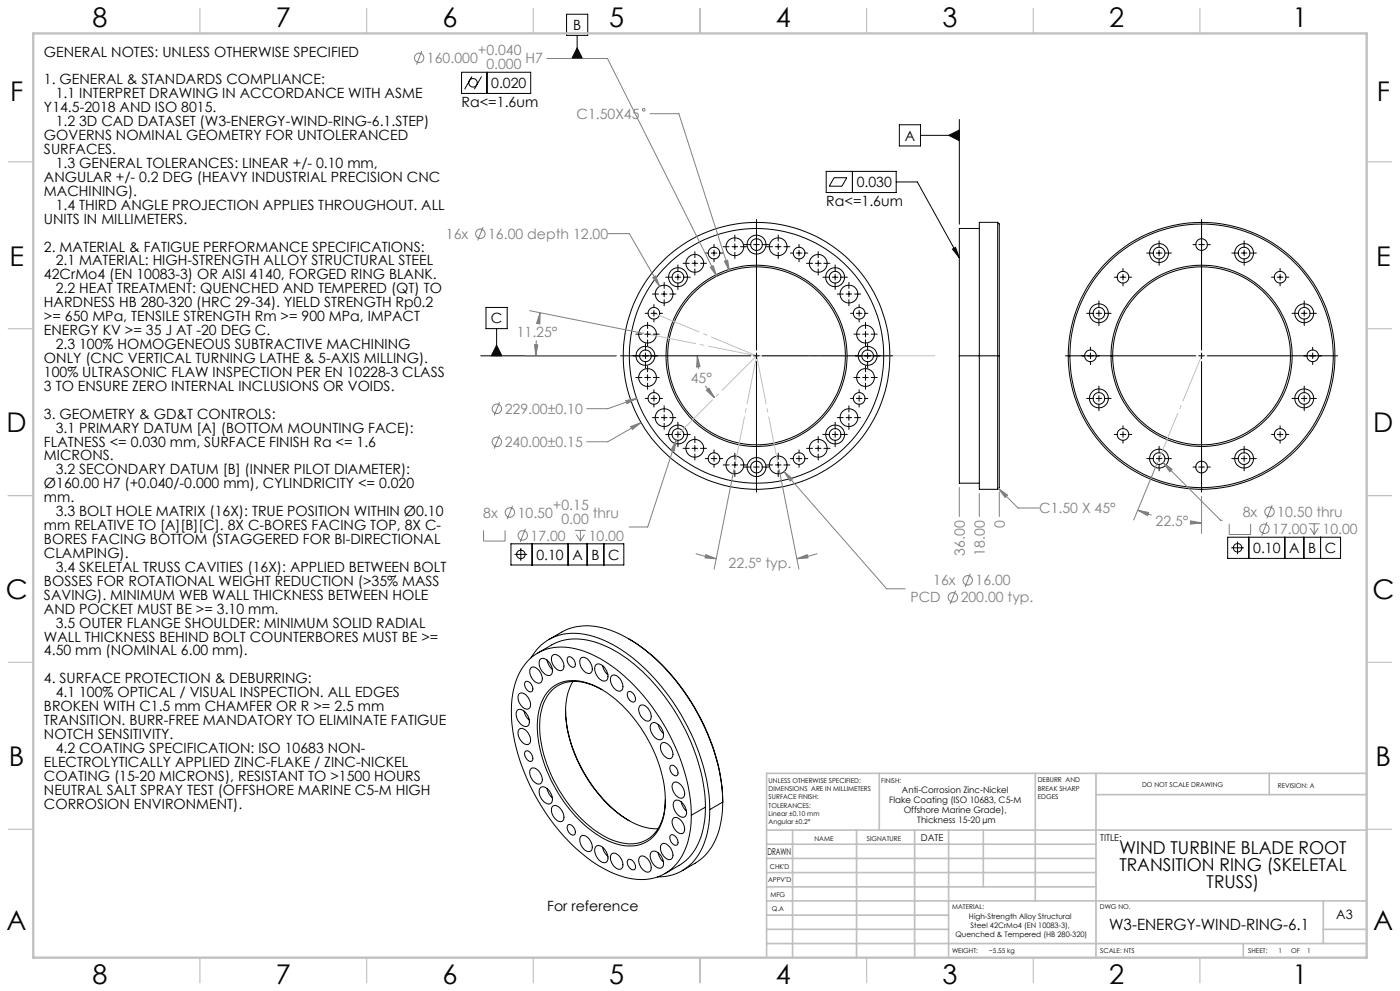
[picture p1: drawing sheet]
<svg xmlns="http://www.w3.org/2000/svg" width="420mm" height="297mm" viewBox="0 0 420 297" stroke-linecap="round" stroke-linejoin="round" font-family="sans-serif">
<g fill="none" stroke="#000" stroke-width=".3">
<path d="M170 4.3h6.3v6.3h-6.3zM173.1 14.4l1.6 3.1h-3.1zM173.1 10.6v6.9M138.5 21.7h20.7v6.3h-20.7zM141.6 22.9l-2.2 3.8M144.5 22.9l-2.2 3.8M146.1 21.7v6.3M269.8 37.4h6.4v6.3h-6.4zM287.8 35.8v31.4M247.9 51.4h21v6.3h-21zM250.2 53.3h3.8l-1.4 2.5h-3.8zM255.7 51.4v6.3"/>
<path d="M268.9 54.5h6.3l12.6 22.8M276.2 40.6h11.6M284.6 40.6l3.2-1.6v3.2zM203.4 79.4v2M204.9 78.9h1.9M207.6 78.9h1.7M208.5 75.4v1.8M208.5 78.1v1.7M210.1 78.9h1.8M211.6 75.8h.9M213.4 75.8h1.7M214.2 73.3v.9"/>
<path d="M214.2 75v1.7M214.2 77.5v1M215.9 75.8h.9M217 73.9h1.8M219.6 73.9h1.7M220.5 70.4v1.8M220.5 73.1v1.7M220.5 75.6v1.9M222.1 73.9h1.9M223.3 73.3h1.9M226.1 73.3h1.7M226.9 65.8v39.1"/>
<path d="M228.6 73.3h2M229.9 73.9h1.9M232.6 73.9h1.7M233.5 70.4v1.8M233.5 73.1v1.7M233.5 75.6v1.9M235.2 73.9h1.8M237.1 75.8h.9M238.9 75.8h1.7M239.7 73.3v.9M239.7 75v1.7M239.7 77.5v1"/>
<path d="M241.4 75.8h.9M242 78.9h1.8M244.6 78.9h1.7M245.5 75.4v1.8M245.5 78.1v1.7M247.2 78.9h1.8M250.5 79.4v2M285.8 74.6l.9-.4 1.1 3.1zM293.8 68.5h-6v38.1M299.3 66.6v80M299.3 66.6h-5.5v80h5.5M299.3 66.6a1.84 1.84 0 0 1 .5 2.1v37.9"/>
<path d="M344 75.8h2M346.9 75.8h1.7M347.7 72.2v2M347.7 75v1.7M347.7 77.5v2M349.4 75.8h2M357.9 73.3h.9M359.6 73.3h1.7M360.5 65.8v39.1M362.2 73.3h.9M369.5 75.8h2M372.4 75.8h1.7"/>
<path d="M373.2 72.2v2M373.2 75v1.7M373.2 77.5v2M374.9 75.8h2M145.8 92.1h6.4v6.4h-6.4zM149 98.5v8.1M193.6 93.9h.9M194.3 96.6v1.9M194.3 99.3v1.7M195.3 93.9h1.7M195.7 88.1h1.9M196.2 91.3v.9"/>
<path d="M196.2 93.1v1.7M196.2 95.6v.9M197.9 93.9h.9M198.4 88.1h1.7M199.2 84.6v1.8M199.2 87.3v1.7M199.2 89.8v1.8M199.7 83.1h2M200.9 88.1h1.8M202.5 83.1h1.7M203.4 82.2v1.7M203.4 84.8v1.9"/>
<path d="M205.1 83.1h2M208.5 80.6v1.8M245.5 80.6v1.8M246.8 83.1h2M249.7 83.1h1.7M250.5 82.2v1.7M250.5 84.8v1.9M251.2 88.1h1.8M252.2 83.1h2M253.8 88.1h1.7M254.7 84.6v1.8M254.7 87.3v1.7"/>
<path d="M254.7 89.8v1.8M255.2 93.9h.8M256.4 88.1h1.8M256.9 93.9h1.7M257.7 91.3v.9M257.7 93.1v1.7M257.7 95.6v.9M259.4 93.9h.9M259.6 96.6v1.9M259.6 99.3v1.7M326 93.9h2M328.8 93.9h1.7"/>
<path d="M329.7 90.2v2M329.7 93.1v1.7M329.7 95.6v2M331.4 93.9h1.9M334.3 83.1h.9M336.1 83.1h1.6M336.9 80.5v.9M336.9 82.2v1.7M336.9 84.8v.9M338.6 83.1h.9M381.5 83.1h.8M383.2 83.1h1.7"/>
<path d="M384 80.5v.9M384 82.2v1.7M384 84.8v.9M385.7 83.1h.9M387.6 93.9h2M390.4 93.9h1.7M391.3 90.2v2M391.3 93.1v1.7M391.3 95.6v2M393 93.9h1.9M144.2 106.6h40.7M149 103.5l1.6 3.1h-3.2z"/>
<path d="M186.1 106.6h39.1M190.7 100.2h1.9M190.7 113.1h1.9M193.4 100.2h1.7M193.4 113.1h1.7M193.6 119.4h.9M193.6 103v1.9M193.6 105.8v1.7M193.6 108.3v2M194.3 101.8v1.8M194.3 109.6v1.8M194.3 112.3v1.7"/>
<path d="M194.3 114.8v1.9M195.3 119.4h1.7M196 100.2h1.8M196 113.1h1.8M196.2 116.8v.9M196.2 118.6v1.7M197.9 119.4h.9M226.1 106.6h1.7M226.9 105.8v1.7M226.9 108.3v39.2M228.6 106.6h39.2M255.2 119.4h.8"/>
<path d="M256.2 100.2h1.8M256.2 113.1h1.8M256.9 119.4h1.7M257.7 116.8v.9M257.7 118.6v1.7M258.8 100.2h1.7M258.8 113.1h1.7M259.4 119.4h.9M259.6 101.8v1.8M259.6 109.6v1.8M259.6 112.3v1.7M259.6 114.8v1.9"/>
<path d="M260.3 103v1.9M260.3 105.8v1.7M260.3 108.3v2M261.3 100.2h1.9M261.3 113.1h1.9M287.8 106.6v38.2h6M287.8 106.6h12M299.8 106.6v39.6l-.5 .4M319.6 106.6h39.2M326 119.4h2M327.1 104.1v.8M327.1 105.8v1.7"/>
<path d="M327.1 108.3v1M328.8 119.4h1.7M329.7 115.7v2M329.7 118.6v1.7M331.4 119.4h1.9M359.6 106.6h1.7M360.5 105.8v1.7M360.5 108.3v39.2M362.2 106.6h39.1M387.6 119.4h2M390.4 119.4h1.7M391.3 115.7v2"/>
<path d="M391.3 118.6v1.7M393 119.4h1.9M393.8 104.1v.8M393.8 105.8v1.7M393.8 108.3v1M195.7 125.2h1.9M196.2 121.1v.9M198.4 125.2h1.7M199.2 121.6v1.9M199.2 124.3v1.7M199.2 126.9v1.8M199.7 130.2h2"/>
<path d="M200.9 125.2h1.8M202.5 130.2h1.7M203.4 126.5v2M203.4 129.4v1.7M203.4 131.9v2M204.9 134.4h1.9M205.1 130.2h2M207.6 134.4h1.7M208.5 130.8v1.9M208.5 133.5v1.7M208.5 136.1v1.8M210.1 134.4h1.8"/>
<path d="M211.6 137.4h.9M213.4 137.4h1.7M214.2 134.8v.9M214.2 136.6v1.7M214.2 139.1v.9M215.9 137.4h.9M217 139.3h1.8M219.6 139.3h1.7M220.5 135.8v1.9M220.5 138.5v1.7M222.1 139.3h1.9M223.3 140h1.9"/>
<path d="M226.1 140h1.7M228.6 140h2M229.9 139.3h1.9M232.6 139.3h1.7M233.5 135.8v1.9M233.5 138.5v1.7M235.2 139.3h1.8M237.1 137.4h.9M238.9 137.4h1.7M239.7 134.8v.9M239.7 136.6v1.7M239.7 139.1v.9"/>
<path d="M241.4 137.4h.9M242 134.4h1.8M244.6 134.4h1.7M245.5 130.8v1.9M245.5 133.5v1.7M245.5 136.1v1.8M246.8 130.2h2M247.2 134.4h1.8M249.7 130.2h1.7M250.5 126.5v2M250.5 129.4v1.7M250.5 131.9v2"/>
<path d="M251.2 125.2h1.8M252.2 130.2h2M253.8 125.2h1.7M254.7 121.6v1.9M254.7 124.3v1.7M254.7 126.9v1.8M256.4 125.2h1.8M257.7 121.1v.9M329.7 121.1v2M334.3 130.2h.9M336.1 130.2h1.6M336.9 127.6v.9"/>
<path d="M336.9 129.4v1.7M336.9 131.9v.9M338.6 130.2h.9M344 137.4h2M346.9 137.4h1.7M347.7 133.8v1.9M347.7 136.6v1.7M347.7 139.1v2M349.4 137.4h2M357.9 140h.9M359.6 140h1.7M362.2 140h.9"/>
<path d="M369.5 137.4h2M372.4 137.4h1.7M373.2 133.8v1.9M373.2 136.6v1.7M373.2 139.1v2M374.9 137.4h2M381.5 130.2h.8M383.2 130.2h1.7M384 127.6v.9M384 129.4v1.7M384 131.9v.9M385.7 130.2h.9"/>
<path d="M391.3 121.1v2M220.5 141v1.8M233.5 141v1.8M153.3 163h33.8v6.3h-33.8zM154.3 166.2h3.9M156.2 164.2v3.9M159.6 163v6.3M170.4 163v6.3M176.1 163v6.3M181.2 163v6.3M368.3 161h33.9v6.4h-33.9zM369.4 164.2h3.8"/>
<path d="M371.3 162.3v3.8M374.6 161v6.4M385.4 161v6.4M391.2 161v6.4M396.2 161v6.4M158.3 198.1a14.8 14.8 0 0 1 15.8-3.3 43.1 43.1 0 0 1 20 15 59.1 59.1 0 0 1 13.3 34.5 20.8 20.8 0 0 1-6 16.2 15.2 15.2 0 0 1-15.2 2 46.6 46.6 0 0 1-22-18.2 57.1 57.1 0 0 1-10.8-31.8 21.4 21.4 0 0 1 4.9-14.4zM159.3 197.1a14.7 14.7 0 0 1 17.3-6.7 40.7 40.7 0 0 1 19.6 12.8 63.4 63.4 0 0 1 16.7 38v1.4M161.3 195.7l4.3-2.5a16.9 16.9 0 0 1 15.1 0 49.7 49.7 0 0 1 21.6 19.7 57.1 57.1 0 0 1 9.3 29M162.1 197.6a1.85 1.85 0 0 1 2.7 .9 3 3 0 0 1 .5 3.7 2.37 2.37 0 0 1-3-1.5 2.98 2.98 0 0 1-.2-3.1zM164.1 197.8a4.9 4.9 0 0 0 1.6 2.8M164.6 191.7l3.9-2.3a17.6 17.6 0 0 1 15.6-.1 52.4 52.4 0 0 1 23.3 21.3 59 59 0 0 1 9.4 29.8M165.7 196.5a1.91 1.91 0 0 1 2.8 1.1 2.34 2.34 0 0 1 0 3.3 3.3 3.3 0 0 1-3.1-3.4z"/>
<path d="M170.3 197.1a1.58 1.58 0 0 1 2.2 1.4 .95 .95 0 0 1-.2 1.4 .95 .95 0 0 1-1.4-.4 2.19 2.19 0 0 1-.6-2.4zM174.3 197.2a2.35 2.35 0 0 1 2.9 1.7 1.86 1.86 0 0 1-.5 3 3.3 3.3 0 0 1-2.4-4.7zM178.8 199.3a2.1 2.1 0 0 1 2.9 1.3 2.48 2.48 0 0 1 0 3.4 3.4 3.4 0 0 1-3.3-3.4zM180.8 199.5a4.4 4.4 0 0 0 1.6 2.7M188.5 191.4a60.1 60.1 0 0 1 24.4 29.9 50.9 50.9 0 0 1 3.9 19.1M155.2 212.9a2.14 2.14 0 0 1 3 1.3 2.52 2.52 0 0 1 0 3.5 3.4 3.4 0 0 1-3.4-3.5zM155.6 218.7a1.91 1.91 0 0 1 2.9 1 2.34 2.34 0 0 1 0 3.4 3.3 3.3 0 0 1-3.1-3.5zM155.8 207.9a2.35 2.35 0 0 1 2.9 1.6 1.86 1.86 0 0 1-.5 3 3.3 3.3 0 0 1-2.4-4.6zM157.2 213.1a4.4 4.4 0 0 0 1.6 2.7M157.6 204.4a1.58 1.58 0 0 1 2.1 1.4 .92 .92 0 0 1 .1 1.2 .92 .92 0 0 1-1.1 .3 2.36 2.36 0 0 1-1.1-2.9zM159.3 200.1a2.48 2.48 0 0 1 3.1 2.1 1.54 1.54 0 0 1 .3 1.6 1.54 1.54 0 0 1-1.3 .9 3.6 3.6 0 0 1-2.2-4.4zM164.7 206.9a10.7 10.7 0 0 1 11.9-2.1 35.5 35.5 0 0 1 17.8 16.9 34.5 34.5 0 0 1 4.8 22.6 10.5 10.5 0 0 1-8.8 9.2 19.3 19.3 0 0 1-13.8-5.2 42.7 42.7 0 0 1-15.4-31.2 15.5 15.5 0 0 1 3.5-10.2z"/>
<path d="M169.7 213a42.9 42.9 0 0 0 16.4 31.2l2.6 1.8M171.9 204.2a20.6 20.6 0 0 0-1.5 15.2 42.5 42.5 0 0 0 18.1 26.4 16.3 16.3 0 0 0 8.9 2.6M180.6 206.7a14 14 0 0 0-12-1.8 11.1 11.1 0 0 0-6.5 9.4 36.3 36.3 0 0 0 6.5 23.8 33.6 33.6 0 0 0 16.2 14.1 10.1 10.1 0 0 0 12.6-3.8 16.4 16.4 0 0 0 2.2-8.8M183.6 202.5a2.28 2.28 0 0 1 2.8 1.6 2.19 2.19 0 0 1-.2 3 3.2 3.2 0 0 1-3.1-3.5zM188.3 207.5a1.58 1.58 0 0 1 2.2 1.4 .9 .9 0 0 1 .1 1.1 .9 .9 0 0 1-1.1 .3 2.36 2.36 0 0 1-1.2-2.8zM192.1 211.5a2.48 2.48 0 0 1 3 2 1.75 1.75 0 0 1-.6 2.6 3.4 3.4 0 0 1-2.6-4.4zM195.4 216.9a2.14 2.14 0 0 1 3 1.3 2.52 2.52 0 0 1 0 3.4 3.4 3.4 0 0 1-3.3-3.4zM197.4 217.1a4.7 4.7 0 0 0 1.6 2.7M157.6 225.2a1.58 1.58 0 0 1 2.1 1.5 .9 .9 0 0 1 .1 1.1 .9 .9 0 0 1-1.1 .3 2.36 2.36 0 0 1-1.1-2.9zM159.3 230.3a2.35 2.35 0 0 1 2.9 1.7 2.11 2.11 0 0 1-.2 2.9 3.3 3.3 0 0 1-3.1-3.4zM162.1 236.1a1.8 1.8 0 0 1 2.7 .9 3 3 0 0 1 .5 3.7 2.37 2.37 0 0 1-3-1.6 2.91 2.91 0 0 1-.2-3zM164.1 236.4a4.7 4.7 0 0 0 1.6 2.7"/>
<path d="M198.5 222.7a2.35 2.35 0 0 1 2.9 1.7 2.14 2.14 0 0 1-.2 2.9 3.3 3.3 0 0 1-3-4.1zM201.3 229.4a1.98 1.98 0 0 1 1.7 3.1 2.08 2.08 0 0 1-1.7-3.1zM202.1 234.6a2.48 2.48 0 0 1 3 2 1.54 1.54 0 0 1 .3 1.6 1.54 1.54 0 0 1-1.2 1 3.6 3.6 0 0 1-2.3-4.4zM165.7 241.8a1.91 1.91 0 0 1 2.8 1 2.34 2.34 0 0 1 0 3.4 3.3 3.3 0 0 1-3.1-3.5zM170.5 247.2a1.98 1.98 0 0 1 1.7 3.1 2.08 2.08 0 0 1-1.7-3.1zM174.2 250.8a1.9 1.9 0 0 1 2.8 1 2.31 2.31 0 0 1 0 3.4 3.2 3.2 0 0 1-3.1-3.5zM178.8 253.7a2.1 2.1 0 0 1 2.9 1.3 2.48 2.48 0 0 1 0 3.5 3.4 3.4 0 0 1-3.3-3.5zM180.8 253.9a4.4 4.4 0 0 0 1.6 2.7M183.6 255.9a2.35 2.35 0 0 1 2.8 1.7 2.2 2.2 0 0 1-.2 2.9 3.3 3.3 0 0 1-3.1-3.5zM188.3 257.8a1.58 1.58 0 0 1 2.2 1.3 .92 .92 0 0 1 .1 1.2 .92 .92 0 0 1-1.1 .3 2.36 2.36 0 0 1-1.2-2.8zM192.1 256.7a2.48 2.48 0 0 1 3 2.1 1.73 1.73 0 0 1-.6 2.6 3.4 3.4 0 0 1-2.6-4.5zM195.4 255.4a2.14 2.14 0 0 1 3 1.2 2.52 2.52 0 0 1 0 3.5 3.4 3.4 0 0 1-3.3-3.4z"/>
<path d="M197.4 255.6a4.7 4.7 0 0 0 1.6 2.7M198.4 253.1a1.44 1.44 0 0 1 2.2 .4 2.71 2.71 0 0 1 .6 4.1 3 3 0 0 1-3-2.7l-.1-.8zM201.1 250.4a1.58 1.58 0 0 1 2.2 1.4 .95 .95 0 0 1-.2 1.4 .95 .95 0 0 1-1.4-.4 2.19 2.19 0 0 1-.6-2.4zM202.1 245.2a2.48 2.48 0 0 1 3 2.1 1.68 1.68 0 0 1-.6 2.5 3.5 3.5 0 0 1-2.6-4.4zM202.3 240.1a2.09 2.09 0 0 1 3 1.3 2.4 2.4 0 0 1 0 3.5 3.4 3.4 0 0 1-3.3-3.5zM204.4 240.3a5.1 5.1 0 0 0 1.5 2.8M211.6 241.9a20.9 20.9 0 0 1-5.9 16.1l-1.7 1.2-4.5 2.6M211.6 241.9l-4.2 2.4M212.9 242.6a23.1 23.1 0 0 1-5.2 16 13.9 13.9 0 0 1-10.4 4.2M216.8 240.4a22 22 0 0 1-6 16.6 26.7 26.7 0 0 1-6.2 3.9M216.8 240.4l-3.9 2.2"/>
<circle cx="141.9" cy="24.8" r="1.28"/>
<circle cx="208.4" cy="78.9" r="2.66"/>
<circle cx="214.2" cy="75.9" r="1.75"/>
<circle cx="220.5" cy="74" r="2.67"/>
<circle cx="227" cy="73.3" r="1.75"/>
<circle cx="227" cy="73.3" r="2.83"/>
<circle cx="233.5" cy="74" r="2.66"/>
<circle cx="239.7" cy="75.9" r="1.75"/>
<circle cx="245.5" cy="78.9" r="2.66"/>
<circle cx="347.7" cy="75.8" r="1.75"/>
<circle cx="347.7" cy="75.8" r="2.84"/>
<circle cx="360.5" cy="73.3" r="1.74"/>
<circle cx="373.2" cy="75.8" r="2.84"/>
<circle cx="373.2" cy="75.9" r="1.75"/>
<circle cx="196.2" cy="93.9" r="1.76"/>
<circle cx="199.2" cy="88.1" r="2.66"/>
<circle cx="203.4" cy="83.1" r="2.84"/>
<circle cx="203.4" cy="83.1" r="1.75"/>
<circle cx="250.5" cy="83.1" r="2.84"/>
<circle cx="250.5" cy="83.1" r="1.75"/>
<circle cx="254.7" cy="88.1" r="2.67"/>
<circle cx="257.7" cy="93.9" r="1.76"/>
<circle cx="329.7" cy="93.9" r="2.83"/>
<circle cx="329.7" cy="93.9" r="1.76"/>
<circle cx="336.9" cy="83.1" r="1.75"/>
<circle cx="384.1" cy="83.1" r="1.75"/>
<circle cx="391.3" cy="93.9" r="1.76"/>
<circle cx="391.3" cy="93.9" r="2.83"/>
<circle cx="193.6" cy="106.6" r="2.84"/>
<circle cx="193.6" cy="106.6" r="1.75"/>
<circle cx="194.3" cy="113.1" r="2.66"/>
<circle cx="194.3" cy="100.1" r="2.66"/>
<circle cx="196.2" cy="119.4" r="1.75"/>
<circle cx="226.9" cy="106.6" r="26.7"/>
<circle cx="227" cy="106.6" r="40"/>
<circle cx="227" cy="106.6" r="38.2"/>
<circle cx="227" cy="106.6" r="27.2"/>
<circle cx="257.8" cy="119.4" r="1.75"/>
<circle cx="259.7" cy="100.1" r="2.67"/>
<circle cx="259.7" cy="113.1" r="2.67"/>
<circle cx="260.3" cy="106.6" r="2.84"/>
<circle cx="260.3" cy="106.6" r="1.75"/>
<circle cx="327.1" cy="106.6" r="1.75"/>
<circle cx="329.7" cy="119.4" r="2.83"/>
<circle cx="329.7" cy="119.4" r="1.75"/>
<circle cx="360.5" cy="106.7" r="40"/>
<circle cx="360.5" cy="106.6" r="39.5"/>
<circle cx="360.5" cy="106.6" r="27.2"/>
<circle cx="360.5" cy="106.6" r="26.7"/>
<circle cx="391.3" cy="119.4" r="1.75"/>
<circle cx="391.3" cy="119.4" r="2.83"/>
<circle cx="393.8" cy="106.6" r="1.75"/>
<circle cx="199.2" cy="125.2" r="2.66"/>
<circle cx="203.4" cy="130.2" r="1.75"/>
<circle cx="203.4" cy="130.2" r="2.83"/>
<circle cx="208.4" cy="134.4" r="2.66"/>
<circle cx="214.2" cy="137.4" r="1.75"/>
<circle cx="220.5" cy="139.3" r="2.67"/>
<circle cx="227" cy="140" r="2.84"/>
<circle cx="227" cy="140" r="1.75"/>
<circle cx="233.5" cy="139.3" r="2.66"/>
<circle cx="239.7" cy="137.4" r="1.75"/>
<circle cx="245.5" cy="134.4" r="2.66"/>
<circle cx="250.5" cy="130.2" r="1.75"/>
<circle cx="250.5" cy="130.2" r="2.83"/>
<circle cx="254.7" cy="125.2" r="2.67"/>
<circle cx="336.9" cy="130.2" r="1.75"/>
<circle cx="347.7" cy="137.4" r="1.75"/>
<circle cx="347.7" cy="137.4" r="2.84"/>
<circle cx="360.5" cy="140" r="1.74"/>
<circle cx="373.2" cy="137.4" r="2.84"/>
<circle cx="373.2" cy="137.4" r="1.75"/>
<circle cx="384.1" cy="130.2" r="1.75"/>
<circle cx="156.2" cy="166.2" r="1.27"/>
<circle cx="371.3" cy="164.2" r="1.27"/>
</g>
<g fill="none" stroke="#808080" stroke-width=".3">
<path d="M126.5 15.3l-1.5 4.1M164 17.5h18.2l32.8 65.3M195.1 34.1h8.6l15.1 47.1M144.9 68l-1.6 4.1M182.5 70h6.3l9.1 15.8M217.3 78.3l1-.3 .5 3.2zM158.9 93.1l34.1 6.8M162 93.7v3.4l-1-.2zM162 93.7l-.5 3.3M195.8 83.2l.9-.5 1.2 3.1zM213.1 80.1l.9-.5 1 3.2zM157.6 106.6h27.3"/>
<path d="M160.3 103.3l1 .1-.5 3.2zM160.9 102l-.1 4.6M191 119.4l-8.6 3.1h-6.4M209.2 106.6l.8 3.3-1 .1zM209.2 106.6l.4 3.9M211.6 115.6l1.3 1.9 1.5 1.7M211.9 117l.8-.7 1.7 2.9zM149.9 120.5l-1.6 4M149.9 130.4l-1.6 4M187.7 120l3.3-.6-2.9 1.6zM189.2 127.8l3.1-1.2-2.6 2.1zM192.3 126.6l-9.9 5.8h-6.4"/>
<path d="M202.8 131.9l-.5 3.3-1-.3zM202.8 131.9l-8.5 26h-5.6M347.2 138.6l-7.1 17.2M349 138.7l2.6 1.9-.7 .8zM349 138.7l17.2 17.2h.5M145.1 159v3.2h6.4v-3.2M153.8 151.6l-1.6 4M157.6 158.5l-1.6 4M172.5 159h3.2M174.1 159v3.2M220.2 140.6l-6 30M233.7 140.6l6 30"/>
<path d="M235.2 141.4l2.6 2.1-.8 .7zM235.2 141.4l30.8 35.1h5.5M287.8 146.1v8.7M293.8 147.9v6.9M299.5 146.4l2.8 2-.8 .7zM299.5 146.4l5.9 5.9h6.4M299.8 147.4v7.4M341.3 152.9l3.3 .7-.4 .9zM341.3 152.9l4.2 1.5M357.2 156.1l3.3 .6-3.3 .4zM357.7 156.6l2.8 .1M360.5 148.8v11.1"/>
<path d="M368.8 157v3.2h6.4v-3.2M380.1 156.5l-1.6 4M381.7 151.4l-1.7 4M392.6 157h3.3M393.1 158.3l1.2 1.9M394.3 157v3.2M395.5 158.3l-1.2 1.9M172.9 160.2l1.2 2M175.3 160.2l-1.2 2M208.7 165.9l6.2 1.6M211.7 166.2l3.2 1.3-3.4-.3zM239 167.5l3.2-1.3 .2 1z"/>
<path d="M245.2 165.9l-6.2 1.6M286.7 177l-1.7 4M291.1 171.9l-1.6 4"/>
<circle cx="125.8" cy="17.3" r="1.42"/>
<circle cx="193.1" cy="32.9" r=".41"/>
<circle cx="144.1" cy="70.1" r="1.41"/>
<circle cx="149" cy="132.4" r="1.41"/>
<circle cx="149.1" cy="122.5" r="1.4"/>
<circle cx="153" cy="153.6" r="1.42"/>
<circle cx="379.3" cy="158.5" r="1.41"/>
<circle cx="380.9" cy="153.4" r="1.41"/>
<circle cx="156.8" cy="160.5" r="1.42"/>
<circle cx="285.9" cy="179" r="1.41"/>
<circle cx="290.3" cy="173.9" r="1.4"/>
</g>
<path d="M227 106.6h53.8" fill="none" stroke="#c0c0c0" stroke-width=".3" stroke-dasharray="15.2 1.3 1.3 1.3" stroke-dashoffset="-.2" stroke-linecap="butt"/>
<path d="M227 106.6l6.5 32.7M227 106.6l-32.7-6.5M227 106.6l-6.5 32.7M227 106.6l-30.8-12.7M227 106.6l-23.6 23.6M347.7 137.4l12.8-30.8" fill="none" stroke="#c0c0c0" stroke-width=".3" stroke-dasharray="15.2 1.3 1.3 1.3" stroke-dashoffset=".5" stroke-linecap="butt"/>
<g fill="none" stroke="#c0c0c0" stroke-width=".35">
<path d="M60 2.5v7.5M110 2.5v7.5M160 2.5v7.5M210 2.5v7.5M260 2.5v7.5M310 2.5v7.5M360 2.5v7.5M2.5 48.5h7.5M410 48.5h7.5M2.5 98.5h7.5M410 98.5h7.5M2.5 148.5h7.5"/>
<path d="M410 148.5h7.5M2.5 198.5h7.5M410 198.5h7.5M2.5 248.5h7.5M410 248.5h7.5M60 287v7.5M110 287v7.5M160 287v7.5M210 287v7.5M260 287v7.5M310 287v7.5M360 287v7.5"/>
</g>
<g fill="none" stroke="#c0c0c0" stroke-width=".5">
<path d="M263.8 231.8v17M310.6 231.8v38.2M328.8 231.8v55.2M328.8 238.2h81.2M380.8 231.8v6.4M410 231.8h-180v55.2M230 248.8h180M230 257.3h98.8M230 253h98.8M237.8 248.8v38.2M257 248.8v38.2M274.4 248.8v38.2"/>
<path d="M284.6 248.8v38.2M295 248.8v17M230 265.8h98.8M230 261.5h98.8M230 278.5h54.6M230 274.3h54.6M230 270h180M397 278.5h13M397 270v12.8M230 282.8h180M373 282.8v4.2"/>
</g>
<path d="M10 10h400v277h-400z" fill="none" stroke="#c0c0c0" stroke-width=".7"/>
<path d="M149 103.5l1.6 3.1h-3.2zM173.1 14.4l1.6 3.1h-3.1zM285.8 74.6l.9-.4 1.1 3.1zM284.6 40.6l3.2 1.6v-3.2z" fill="#000"/>
<g fill="#808080">
<path d="M187.7 120l.4 1 2.9-1.6zM189.2 127.8l.5 .9 2.6-2.1zM235.2 141.4l1.8 2.8 .8-.7zM202.8 131.9l-1.5 3 1 .3zM195.8 83.2l2.1 2.6-1.2-3.1zM213.1 80.1l1.9 2.7-1-3.2zM217.3 78.3l1.5 2.9-.5-3.2zM299.5 146.4l2.8 2-.8 .7zM349 138.7l1.9 2.7 .7-.8z"/>
<path d="M211.7 166.2l3.2 1.3-3.4-.3zM239 167.5l3.2-1.3 .2 1zM162 93.7v3.4l-1-.2zM160.3 103.3l1 .1-.5 3.2zM209.2 106.6l.8 3.3-1 .1zM211.9 117l.8-.7 1.7 2.9zM341.3 152.9l3.3 .7-.4 .9zM357.2 156.1l3.3 .6-3.3 .4z"/>
</g>
<g font-size="8.1">
<text x="27.8" y="8">8</text>
<text x="82.8" y="8">7</text>
<text x="132.8" y="8">6</text>
<text x="182.8" y="8">5</text>
<text x="232.8" y="8">4</text>
<text x="282.8" y="8">3</text>
<text x="332.8" y="8">2</text>
<text x="387.8" y="8">1</text>
<text x="3" y="30.4">F</text>
<text x="413" y="30.4">F</text>
<text x="2.8" y="79.6">E</text>
<text x="412.8" y="79.6">E</text>
<text x="2" y="129.6">D</text>
<text x="412" y="129.6">D</text>
<text x="1.7" y="179.6">C</text>
<text x="411.7" y="179.6">C</text>
<text x="2.7" y="229.6">B</text>
<text x="412.7" y="229.6">B</text>
<text x="2" y="278.9">A</text>
<text x="412" y="278.9">A</text>
<text x="27.8" y="295">8</text>
<text x="82.8" y="295">7</text>
<text x="132.8" y="295">6</text>
<text x="182.8" y="295">5</text>
<text x="232.8" y="295">4</text>
<text x="282.8" y="295">3</text>
<text x="332.8" y="295">2</text>
<text x="387.8" y="295">1</text>
</g>
<g font-size="5.3">
<text x="335.8" y="256">WIND TURBINE BLADE ROOT</text>
<text x="335.8" y="261.1">TRANSITION RING (SKELETAL</text>
<text x="362" y="266.2">TRUSS)</text>
</g>
<text font-size="4.7" x="332.7" y="278.8">W3-ENERGY-WIND-RING-6.1</text>
<g font-size="4.2">
<text x="171.9" y="9">B</text>
<text x="13.2" y="17">GENERAL NOTES: UNLESS OTHERWISE SPECIFIED</text>
<text x="13.2" y="25.3">1. GENERAL &amp; STANDARDS COMPLIANCE:</text>
<text x="16.7" y="29.5">1.1 INTERPRET DRAWING IN ACCORDANCE WITH ASME</text>
<text x="147.4" y="26.4">0.020</text>
<text x="13.2" y="33.6">Y14.5-2018 AND ISO 8015.</text>
<text x="138.5" y="32.1">Ra&lt;=1.6um</text>
<text x="13.2" y="42">GOVERNS NOMINAL GEOMETRY FOR UNTOLERANCED</text>
<text x="16.7" y="37.8">1.2 3D CAD DATASET (W3-ENERGY-WIND-RING-6.1.STEP)</text>
<text x="13.2" y="46.2">SURFACES.</text>
<text x="271.4" y="42.1">A</text>
<text x="16.7" y="50.3">1.3 GENERAL TOLERANCES: LINEAR +/- 0.10 mm,</text>
<text x="13.2" y="54.5">ANGULAR +/- 0.2 DEG (HEAVY INDUSTRIAL PRECISION CNC</text>
<text x="13.2" y="58.7">MACHINING).</text>
<text x="257" y="56.1">0.030</text>
<text x="16.7" y="62.9">1.4 THIRD ANGLE PROJECTION APPLIES THROUGHOUT. ALL</text>
<text x="247.9" y="61.8">Ra&lt;=1.6um</text>
<text x="13.2" y="67">UNITS IN MILLIMETERS.</text>
<text x="13.2" y="75.4">2. MATERIAL &amp; FATIGUE PERFORMANCE SPECIFICATIONS:</text>
<text x="13.2" y="83.7">42CrMo4 (EN 10083-3) OR AISI 4140, FORGED RING BLANK.</text>
<text x="16.7" y="79.6">2.1 MATERIAL: HIGH-STRENGTH ALLOY STRUCTURAL STEEL</text>
<text x="16.7" y="87.9">2.2 HEAT TREATMENT: QUENCHED AND TEMPERED (QT) TO</text>
<text x="13.2" y="92.1">HARDNESS HB 280-320 (HRC 29-34). YIELD STRENGTH Rp0.2</text>
<text x="13.2" y="96.3">&gt;= 650 MPa, TENSILE STRENGTH Rm &gt;= 900 MPa, IMPACT</text>
<text x="13.2" y="100.4">ENERGY KV &gt;= 35 J AT -20 DEG C.</text>
<text x="147.3" y="96.9">C</text>
<text x="16.7" y="104.6">2.3 100% HOMOGENEOUS SUBTRACTIVE MACHINING</text>
<text x="13.2" y="108.8">ONLY (CNC VERTICAL TURNING LATHE &amp; 5-AXIS MILLING).</text>
<text x="13.2" y="113">100% ULTRASONIC FLAW INSPECTION PER EN 10228-3 CLASS</text>
<text x="13.2" y="117.1">3 TO ENSURE ZERO INTERNAL INCLUSIONS OR VOIDS.</text>
<text x="13.2" y="125.5">3. GEOMETRY &amp; GD&amp;T CONTROLS:</text>
<text x="16.7" y="129.7">3.1 PRIMARY DATUM [A] (BOTTOM MOUNTING FACE):</text>
<text x="13.2" y="133.8">FLATNESS &lt;= 0.030 mm, SURFACE FINISH Ra &lt;= 1.6</text>
<text x="13.2" y="138">MICRONS.</text>
<text x="16.7" y="142.2">3.2 SECONDARY DATUM [B] (INNER PILOT DIAMETER):</text>
<text x="13.2" y="146.3">Ø160.00 H7 (+0.040/-0.000 mm), CYLINDRICITY &lt;= 0.020</text>
<text x="13.2" y="150.5">mm.</text>
<text x="16.7" y="154.7">3.3 BOLT HOLE MATRIX (16X): TRUE POSITION WITHIN Ø0.10</text>
<text x="13.2" y="158.9">mm RELATIVE TO [A][B][C]. 8X C-BORES FACING TOP, 8X C-</text>
<text x="13.2" y="163">BORES FACING BOTTOM (STAGGERED FOR BI-DIRECTIONAL</text>
<text x="13.2" y="167.2">CLAMPING).</text>
<text x="160.9" y="167.7">0.10</text>
<text x="171.7" y="167.7">A</text>
<text x="177.4" y="167.7">B</text>
<text x="182.4" y="167.7">C</text>
<text x="376" y="165.8">0.10</text>
<text x="386.7" y="165.8">A</text>
<text x="392.5" y="165.8">B</text>
<text x="397.5" y="165.8">C</text>
<text x="16.7" y="171.4">3.4 SKELETAL TRUSS CAVITIES (16X): APPLIED BETWEEN BOLT</text>
<text x="13.2" y="175.6">BOSSES FOR ROTATIONAL WEIGHT REDUCTION (&gt;35% MASS</text>
<text x="13.2" y="179.7">SAVING). MINIMUM WEB WALL THICKNESS BETWEEN HOLE</text>
<text x="13.2" y="183.9">AND POCKET MUST BE &gt;= 3.10 mm.</text>
<text x="16.7" y="188.1">3.5 OUTER FLANGE SHOULDER: MINIMUM SOLID RADIAL</text>
<text x="13.2" y="192.3">WALL THICKNESS BEHIND BOLT COUNTERBORES MUST BE &gt;=</text>
<text x="13.2" y="196.4">4.50 mm (NOMINAL 6.00 mm).</text>
<text x="13.2" y="204.8">4. SURFACE PROTECTION &amp; DEBURRING:</text>
<text x="16.7" y="209">4.1 100% OPTICAL / VISUAL INSPECTION. ALL EDGES</text>
<text x="13.2" y="213.1">BROKEN WITH C1.5 mm CHAMFER OR R &gt;= 2.5 mm</text>
<text x="13.2" y="217.3">TRANSITION. BURR-FREE MANDATORY TO ELIMINATE FATIGUE</text>
<text x="13.2" y="221.5">NOTCH SENSITIVITY.</text>
<text x="16.7" y="225.7">4.2 COATING SPECIFICATION: ISO 10683 NON-</text>
<text x="13.2" y="229.8">ELECTROLYTICALLY APPLIED ZINC-FLAKE / ZINC-NICKEL</text>
<text x="13.2" y="234">COATING (15-20 MICRONS), RESISTANT TO &gt;1500 HOURS</text>
<text x="13.2" y="238.2">NEUTRAL SALT SPRAY TEST (OFFSHORE MARINE C5-M HIGH</text>
<text x="13.2" y="242.4">CORROSION ENVIRONMENT).</text>
<text x="164.2" y="273.1">For reference</text>
</g>
<g font-size="4.2" fill="#808080">
<text x="143.3" y="16.6">+0.040</text>
<text x="128.1" y="18.9">160.000</text>
<text x="145.9" y="20.7">0.000</text>
<text x="157.6" y="18.9">H7</text>
<text x="173" y="35.6">C1.50X45</text>
<text x="133.8" y="71.6">16x</text>
<text x="146.5" y="71.6">16.00 depth 12.00</text>
<text x="155" y="101.1">11.25°</text>
<text x="207.2" y="114.6">45°</text>
<text x="151.4" y="124.1">229.00±0.10</text>
<text x="151.4" y="134">240.00±0.15</text>
<text x="145" y="155.1">8x</text>
<text x="155.3" y="155.1">10.50</text>
<text x="165.9" y="152.9">+0.15</text>
<text x="177.8" y="155.1">thru</text>
<text x="311.8" y="153.9">C1.50 X 45°</text>
<text x="372.9" y="154.9">8x</text>
<text x="383.2" y="154.9">10.50 thru</text>
<text x="168.4" y="157">0.00</text>
<text x="301.4" y="158.3" transform="rotate(-90 301.4 158.3)">0</text>
<text x="346.7" y="157.5">22.5°</text>
<text x="381.7" y="160">17.00</text>
<text x="396.8" y="160">10.00</text>
<text x="159.2" y="162">17.00</text>
<text x="176.6" y="162">10.00</text>
<text x="289.4" y="166.5" transform="rotate(-90 289.4 166.5)">36.00</text>
<text x="295.4" y="166.5" transform="rotate(-90 295.4 166.5)">18.00</text>
<text x="218.6" y="170.2">22.5° typ.</text>
<text x="280" y="175.5">16x</text>
<text x="292.7" y="175.5">16.00</text>
<text x="273.1" y="180.5">PCD</text>
<text x="288.2" y="180.5">200.00 typ.</text>
</g>
<text font-size="3.9" x="400.9" y="275.5">A3</text>
<g font-size="2.8">
<text x="276.2" y="252">DATE</text>
<text x="230.2" y="256.3">DRAWN</text>
<text x="330.1" y="252.1">TITLE:</text>
</g>
<g font-size="2.7">
<text x="270.6" y="237.5">Anti-Corrosion Zinc-Nickel</text>
<text x="266.8" y="240.5">Flake Coating (ISO 10683, C5-M</text>
<text x="271.1" y="243.5">Offshore Marine Grade),</text>
<text x="275.2" y="246.5">Thickness 15-20 µm</text>
</g>
<g font-size="2.3">
<text x="290.7" y="275.3">High-Strength Alloy Structural</text>
<text x="286.6" y="280.7">Quenched &amp; Tempered (HB 280-320)</text>
<text x="291.2" y="278">Steel 42CrMo4 (EN 10083-3),</text>
</g>
<g font-size="2">
<text x="230.6" y="234.6">UNLESS OTHERWISE SPECIFIED:</text>
<text x="230.6" y="237.1">DIMENSIONS ARE IN MILLIMETERS</text>
<text x="230.6" y="239.6">SURFACE FINISH:</text>
<text x="264.4" y="234.6">FINISH:</text>
<text x="311.3" y="234.5">DEBURR AND</text>
<text x="311.3" y="237">BREAK SHARP</text>
<text x="311.3" y="239.5">EDGES</text>
<text x="342.6" y="236">DO NOT SCALE DRAWING</text>
<text x="383.3" y="236.2">REVISION: A</text>
<text x="230.6" y="242.1">TOLERANCES:</text>
<text x="230.6" y="244.6">Linear ±0.10 mm</text>
<text x="230.6" y="247.1">Angular ±0.2°</text>
<text x="244.3" y="252">NAME</text>
<text x="260" y="251.9">SIGNATURE</text>
<text x="230.9" y="260.3">CHK'D</text>
<text x="230.4" y="264.4">APPV'D</text>
<text x="231.1" y="268.8">MFG</text>
<text x="231.5" y="273">Q.A</text>
<text x="285.6" y="272.5">MATERIAL:</text>
<text x="330" y="272.5">DWG NO.</text>
<text x="285.6" y="285.5">WEIGHT:</text>
<text x="296.7" y="285.5">~5.55 kg</text>
<text x="330.1" y="285.6">SCALE: NTS</text>
<text x="374.5" y="285.6">SHEET:</text>
<text x="383.5" y="285.6">1</text>
<text x="387.3" y="285.6">OF</text>
<text x="392.1" y="285.6">1</text>
</g>
</svg>
